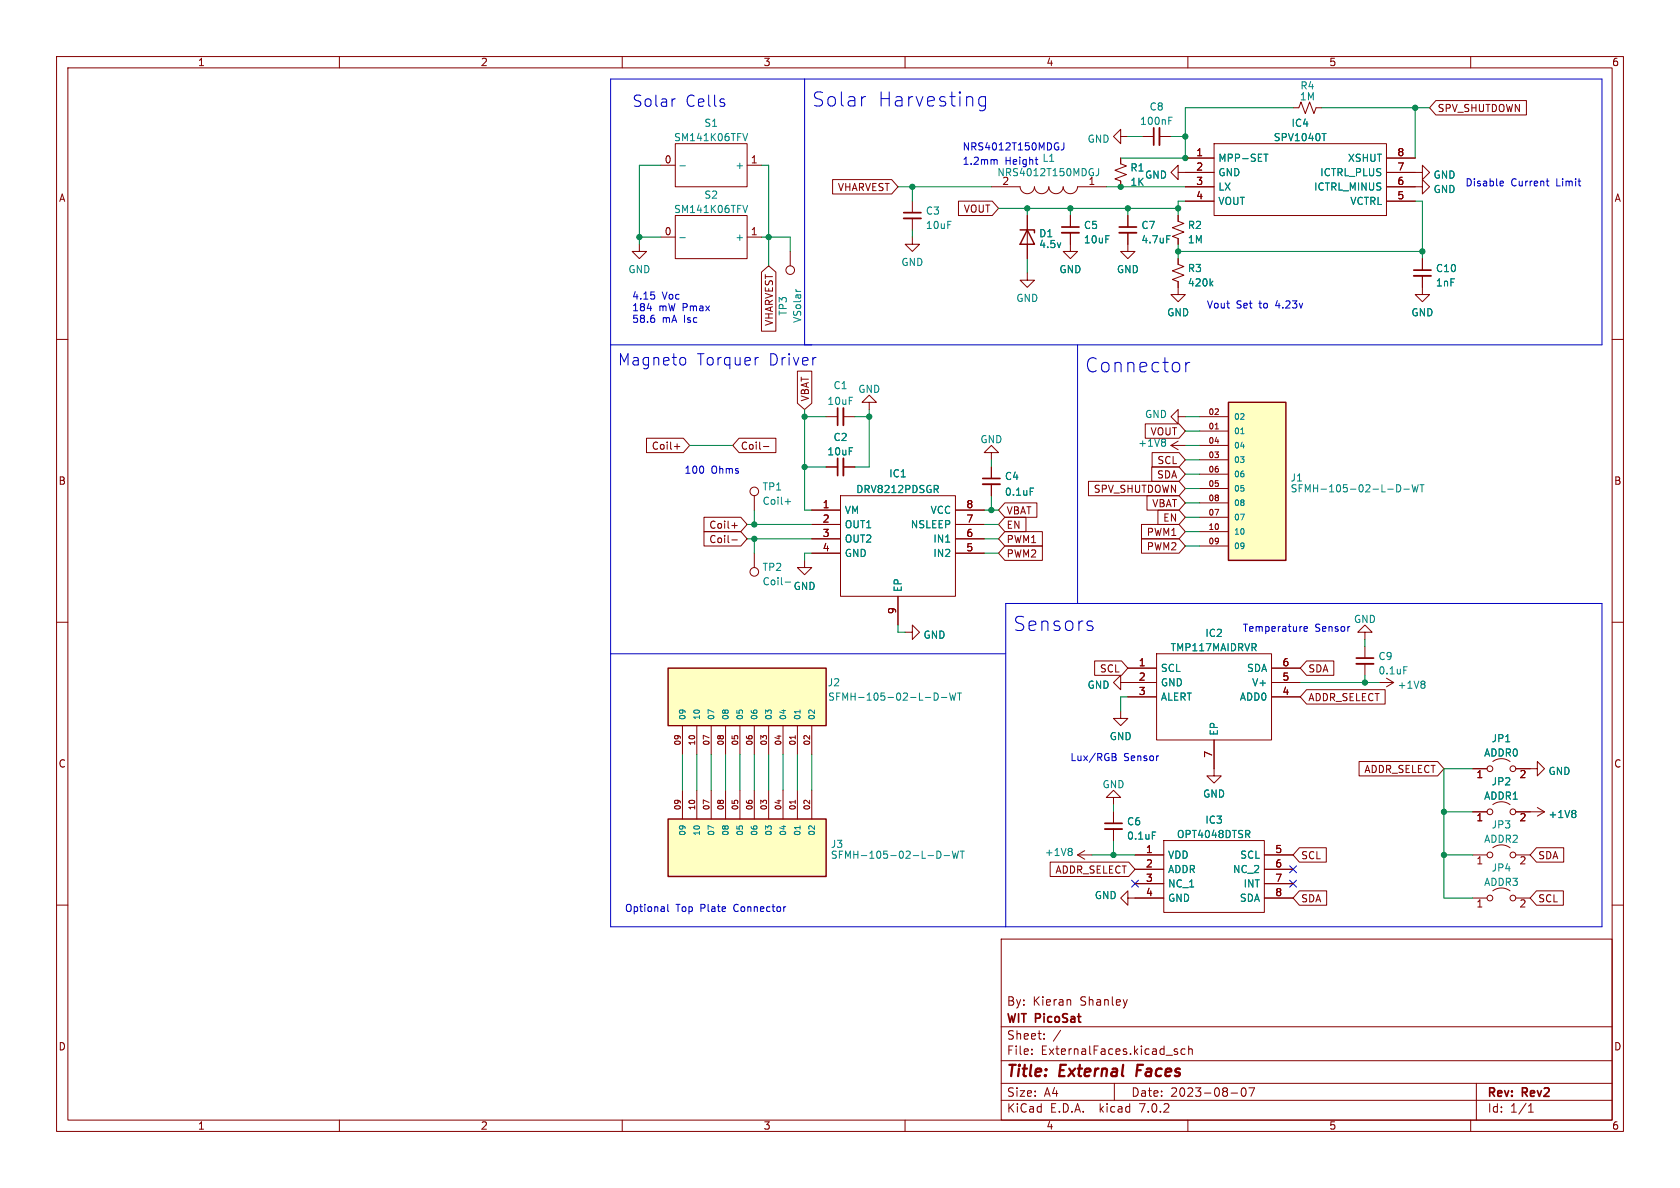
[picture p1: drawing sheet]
<svg xmlns="http://www.w3.org/2000/svg" width="297mm" height="210mm" viewBox="0 0 297 210" stroke-linecap="round" stroke-linejoin="round" font-family="sans-serif">
<g fill="none" stroke="#840000" stroke-width=".18">
<path d="M10 10h277v190h-277zM12 12h273v186h-273zM60 10v2M110 10v2M160 10v2M210 10v2M228.6 19.1h1l.4-1.1 .8 2.1 .7-2.1 .8 2.1 .4-1h1M253.8 17.8h16.1v2.5h-16.1l-1.1-1.2zM260 10v2M116.8 29.2h2.6M119.4 25.4h12.7v7.6h-12.7zM119.4 38.1h12.7v7.6h-12.7z"/>
<path d="M132.1 29.2h2.5M147.2 31.7h10.4l1.1 1.3-1.1 1.3h-10.4zM161.3 35.6v2M161.3 38.6v2M169.4 35.6h6l1.1 1.2-1.1 1.3h-6zM175.3 33h5a1.27 1.27 0 0 0 1.3 1.2 1.27 1.27 0 0 0 1.3-1.2 1.27 1.27 0 0 0 1.2 1.2 1.27 1.27 0 0 0 1.3-1.2 1.27 1.27 0 0 0 1.3 1.2 1.27 1.27 0 0 0 1.3-1.2 1.27 1.27 0 0 0 1.2 1.2 1.27 1.27 0 0 0 1.3-1.2h5.1M181.6 38.1v7.6M189.2 38.1v2M198.1 24.1v-1.2l-1.3 1.2 1.3 1.3v-1.3h1.3M198.1 27.9v1.1l1 .3-2 .8 2 .8-2 .7 1 .4v1M199.4 38.1v2M201.9 24.1h2.1"/>
<path d="M205 24.1h2M208.3 38.1v1l1 .4-2 .8 2 .7-2 .8 1 .4v1M208.3 30.5v-1.3l-1.3 1.3 1.3 1.3v-1.3h6.3M209.5 27.9h5.1M209.5 33h5.1M209.5 35.6h5.1M214.6 25.4h30.5v12.7h-30.5zM245.1 33h6.4v-1.2l1.2 1.2-1.2 1.3v-1.3M245.1 30.5h6.4v-1.3l1.2 1.3-1.2 1.3v-1.3M245.1 27.9h5.1M245.1 35.6h5.1M10 60h2"/>
<path d="M113 43.2v1.3h1.3l-1.3 1.2-1.2-1.2h1.2M116.8 41.9h2.6M132.1 41.9h2.5M134.6 48.1l1.3-1.1 1.3 1.1v10.4h-2.6zM139.7 44.5v2.5M161.3 41.9v1.3h1.3l-1.3 1.3-1.3-1.3h1.3M181.6 48.3v1.2h1.3l-1.3 1.3-1.3-1.3h1.3M189.2 41.1v3.4h1.3l-1.3 1.2-1.2-1.2h1.2M199.4 41.1v3.4h1.3l-1.3 1.2-1.3-1.2h1.3M208.3 45.7v1l1 .4-2 .8 2 .7-2 .8 1 .4v2.3h1.2l-1.2 1.2-1.3-1.2h1.3M251.5 48.8v3.3h1.2l-1.2 1.2-1.3-1.2h1.3M251.5 45.7v2.1"/>
<path d="M285 60h2M114.3 77.5h6.5l1.1 1.2-1.1 1.3h-6.5zM119.2 78.9h1M130.7 77.5h6.5v2.5h-6.5l-1.2-1.3zM135 78.9h.9M141 65.6h2.5v5.7l-1.3 1.1-1.2-1.1zM146 73.7h2.1M149.1 73.7h2M153.7 71.1h1.2l-1.2-1.2-1.3 1.2h1.3v1.3M202.5 74.9h5.9l1.1 1.3-1.1 1.3h-5.9zM207 78.7h2.5M207 78.7l1.3 .8"/>
<path d="M208.3 73.7v-1.3l-1.3 1.3 1.3 1.2v-1.2h1.2M208.3 78l-1.3 .7M212.1 76.2h5.1M212.1 73.7h5.1M212.1 78.7h5.1M214.8 75.8h.6M124.5 94h6.5l1.1 1.3-1.1 1.2h-6.5zM124.5 91.4h6.5l1.1 1.3-1.1 1.3h-6.5zM129.4 95.4h.9M129.4 92.9h.9M133.3 87.6v2.6M133.3 97.8v2.5"/>
<path d="M142.2 99.1v1.2h1.3l-1.3 1.3-1.2-1.3h1.2M143.5 90.2h5.1M143.5 92.7h5.1M143.5 95.3h5.1M143.5 97.8h5.1M146 82.6h2.1M148.6 87.6h20.3v17.8h-20.3zM149.1 82.6h2M168.9 90.2h5.1M168.9 92.7h5.1M168.9 95.3h5.1M168.9 97.8h5.1"/>
<path d="M175.3 80h1.2l-1.2-1.3-1.3 1.3h1.3v1.3M175.3 82.6v2M175.3 85.6v2M177.6 88.9h5.7v2.5h-5.7l-1.1-1.2zM177.6 94h6.7v2.5h-6.7l-1.1-1.2zM177.6 91.4h3.8v2.6h-3.8l-1.1-1.3zM177.6 96.5h6.7v2.6h-6.7l-1.1-1.3zM192.4 85.1h16l1.1 1.3-1.1 1.2h-16zM201.8 92.7h6.6l1.1 1.3-1.1 1.3h-6.6zM201.8 95.2h6.6l1.1 1.3-1.1 1.3h-6.6zM202.8 87.6h5.6l1.1 1.3-1.1 1.3h-5.6zM203.6 82.5h4.8l1.1 1.3-1.1 1.3h-4.8z"/>
<path d="M203.7 80h4.7l1.1 1.3-1.1 1.3h-4.7zM204.7 90.2h3.7l1.1 1.2-1.1 1.3h-3.7zM212.1 81.3h5.1M212.1 86.4h5.1M212.1 83.8h5.1M212.1 91.4h5.1M212.1 88.9h5.1M212.1 96.5h5.1M212.1 94h5.1M10 110h2M158.7 105.4v5.1M160 111.8h1.3v-1.3l1.3 1.3-1.3 1.2v-1.2"/>
<path d="M193.5 116.8h4.8l1.1 1.3-1.1 1.3h-4.8zM199.4 118.1h5.1M204.5 115.6h20.3v15.2h-20.3zM224.8 118.1h5.1M231 116.8h4.8v2.6h-4.8l-1.1-1.3zM241.3 111.8h1.3l-1.3-1.3-1.3 1.3h1.3v1.2M241.3 114.3v2M241.3 117.3v2.1M245.1 119.9l1.3 .8M285 110h2M120.6 128.3v5.1M120.6 139.7v5.1"/>
<path d="M123.2 128.3v5.1M123.2 139.7v5.1M125.7 128.3v5.1M125.7 139.7v5.1M128.3 128.3v5.1M128.3 139.7v5.1M130.8 128.3v5.1M130.8 139.7v5.1M133.3 128.3v5.1M133.3 139.7v5.1M135.9 128.3v5.1M135.9 139.7v5.1"/>
<path d="M138.4 128.3v5.1M138.4 139.7v5.1M140.6 130v.6M141 128.3v5.1M141 139.7v5.1M143.5 128.3v5.1M143.5 139.7v5.1M198.1 120.7v-1.3l-1.3 1.3 1.3 1.2v-1.2h6.4M198.1 125.7v1.3h1.3l-1.3 1.3-1.3-1.3h1.3M199.4 123.2h5.1M214.6 130.8v6.4h1.3l-1.3 1.2-1.2-1.2h1.2M224.8 120.7h5.1"/>
<path d="M224.8 123.2h5.1M231 121.9h13.9v2.6h-13.9l-1.1-1.3zM240.3 134.6h13.9l1.1 1.3-1.1 1.3h-13.9zM243.8 120.7h2.6M246.4 120.7l-1.3 .7M260.3 135.9h2.6M263.9 134.6a2.54 2.54 0 0 1 3.1 0M268 135.9h3.8v-1.3l1.2 1.3-1.2 1.3v-1.3M10 160h2M140.6 141.5v.5M185.7 152.4h13.8l1.2 1.3-1.2 1.2h-13.8zM190.5 151.1l1.3 .8"/>
<path d="M190.5 151.1h2.5M191.8 150.4l-1.3 .7M196.8 141h1.3l-1.3-1.3-1.2 1.3h1.2v1.2M196.8 143.5v2M196.8 146.6v2M199.4 158.8v-1.3l-1.3 1.3 1.3 1.2v-1.2h6.3M200.7 151.1h5M200.7 153.7h5M200.7 156.2h5M205.7 148.6h17.8v12.7h-17.8zM223.5 151.1h5.1M223.5 153.7h5.1"/>
<path d="M223.5 156.2h5.1M223.5 158.8h5.1M229.7 157.5h4.8v2.5h-4.8l-1.1-1.2zM229.7 149.9h4.8v2.5h-4.8l-1.1-1.3zM260.3 151.1h2.6M260.3 158.8h2.6M260.3 143.5h2.6M263.9 149.9a2.54 2.54 0 0 1 3.1 0M263.9 157.5a2.54 2.54 0 0 1 3.1 0M263.9 142.2a2.54 2.54 0 0 1 3.1 0M268 151.1h2.5M268 158.8h2.5"/>
<path d="M268 143.5h5M271.6 149.9h4.8v2.5h-4.8l-1.1-1.3zM271.6 157.5h4.8v2.5h-4.8l-1.1-1.2zM271.8 142.7l1.2 .8M273 143.5l-1.2 .8M285 160h2M177 166h108v32h-108zM189.1 176.7l.2 .2v.8M199.3 176.7l-.4 1M60 198v2M110 198v2M160 198v2"/>
<path d="M177 194.5h108M177 191.5h108M177 187.5h108M177 181.5h108M182.4 186.3v.1M182.4 185.5v.1M184.6 183.6v.1M184.6 182.8v.1M197 191.5v3M207.8 185.9l.3 .1 .1 .2-.2 .2h-.3M207.8 185.4l.3 .1M209.5 185.5l-.4-.1-.3 .3v.4l.1 .2h.6"/>
<path d="M210 198v2M210.1 185.5l.3-.1 .3 .1 .1 .9M210.1 184.9v1.5M217.6 193.2h1.2M219.6 192.4l.2-.1a.81 .81 0 0 1 .6 .6 .81 .81 0 0 1-.3 .8l-.2 .1a.81 .81 0 0 1-.6-.6 .81 .81 0 0 1 .3-.8zM220.8 192.3h1l-.7 1.5M260 198v2M261 191.5v6.5M270.2 196.6h.9M270.2 195.5l.4-.4v1.5"/>
<circle cx="139.7" cy="47.8" r=".76"/>
<circle cx="133.3" cy="86.9" r=".76"/>
<circle cx="133.3" cy="101.1" r=".76"/>
<circle cx="263.4" cy="135.9" r=".51"/>
<circle cx="267.5" cy="135.9" r=".51"/>
<circle cx="263.4" cy="151.1" r=".51"/>
<circle cx="263.4" cy="158.8" r=".51"/>
<circle cx="263.4" cy="143.5" r=".51"/>
<circle cx="267.5" cy="143.5" r=".51"/>
<circle cx="267.5" cy="151.1" r=".51"/>
<circle cx="267.5" cy="158.8" r=".51"/>
</g>
<g fill="#ffffc2" stroke="#ffffc2" stroke-width=".18">
<path d="M118.1 118.1h27.9v10.2h-27.9z"/>
<path d="M217.2 71.1h10.1v28h-10.1z"/>
<path d="M118.1 144.8h27.9v10.1h-27.9z"/>
</g>
<path d="M180.3 40.6h2.6v.5M181.6 40.6l1.3 2.6h-2.6zM217.2 71.1h10.1v28h-10.1zM118.1 118.1h27.9v10.2h-27.9zM118.1 144.8h27.9v10.1h-27.9z" fill="none" stroke="#840000" stroke-width=".25"/>
<g fill="none" stroke="#008484" stroke-width=".18">
<path d="M120.2 29.3h1M132.2 23.6l-.5 1.3M132.2 36.3l-.5 1.3M194.2 29.8v.9a.41 .41 0 0 1-.5 .4M206.6 20.7h.6M223.4 27.3h.8M233.7 23.6h.7M120.2 42h1M140.7 51.2v.1M206.3 41.7h.6M214.1 50.1l.3 .4M214.4 49.7l-.5 .5"/>
<path d="M206 77.7l.1 .2-.3 .3 .3 .2v.3l-.3 .2M138.8 88.7h1M165.5 86.5l.4 .6M165.8 85.9l.1 .1-.1 .4M167.2 95.8h.7M182.1 86.3h.6M246.9 85.7a.64 .64 0 0 1 .7 .6 .64 .64 0 0 1-.7 .7zM248.2 86.5h.9M249.6 85.7l.3 1.3 .3-1 .2 1 .3-1.3M251 85.7h.7M251.4 85.7v1.3M138.8 102.9h1"/>
<path d="M248.2 117.9h.6M165.1 122.5a.64 .64 0 0 1 .8 .6 .64 .64 0 0 1-.8 .7zM166.4 123.3h1M167.9 122.5l.3 1.3 .2-.9 .3 .9 .3-1.3M169.3 122.5h.7M169.6 122.5v1.3M251.7 120.4l.2 .2-.2 .3 .2 .3v.2l-.2 .3M141.4 146v.6M165.6 150.5a.64 .64 0 0 1 .8 .6 .64 .64 0 0 1-.8 .6zM166.9 151.2h1M168.4 150.5l.3 1.2 .2-.9 .2 .9 .3-1.2M169.7 150.5h.8"/>
<path d="M170.1 150.5v1.2M189.3 150l.3 .2-.3 .3 .3 .3v.2l-.3 .2M203.7 147.1h.6M220.5 147.5l.4 .6M220.9 146.9v.4M278.4 143.3l.2 .2-.2 .3 .2 .2v.3l-.2 .2"/>
</g>
<path d="M159.8 38.6h3M205 22.6v3.1M187.7 41.1h3.1M197.9 41.1h3M249.9 48.8h3.1M149.1 72.1v3.1M149.1 81v3.1M173.7 85.6h3.1M239.8 117.3h3M195.3 146.6h3.1" fill="none" stroke="#840000" stroke-width=".33"/>
<path d="M159.8 37.6h3M204 22.6v3.1M187.7 40.1h3.1M197.9 40.1h3M249.9 47.8h3.1M148.1 72.1v3.1M148.1 81v3.1M173.7 84.6h3.1M239.8 116.3h3M195.3 145.5h3.1" fill="none" stroke="#840000" stroke-width=".3"/>
<g fill="none" stroke="#0000c2" stroke-width=".18">
<path d="M119.2 17.5h.2M128 18.2l.1 .2-.1 .3M142.2 14v47M152.8 17.1h.2M174.2 17.2l-.7-.1-.5 .5v.7l.3 .3 .2 .1 .7-.1M174.2 17.1v2a.68 .68 0 0 1-1 .4M175.9 28.2l.4 .2v.7M183 28.2h.5M183.4 29.1h.1M188.1 25.2v1a.41 .41 0 0 1-.5 .3M265.4 32l.3 .1 .1 .2-.6 .1M265.7 32.8l-.3 .1"/>
<path d="M273.4 32h.4M273.6 32.8l.2 .1M115.7 52.2v.6M107.9 61h175.3v-47h-175.3v149.8h175.3v-57.1h-105.4v57.1M120.8 63.2l.4 .4v.5l-.4 .4M134.1 63.2l-.4 .1M144.1 63.2h.2M190.5 61v45.7M209.6 64.1v1.6M210.3 64.1a.64 .64 0 0 0-.7 .4M124.3 82.6v.8M107.9 115.6h69.9"/>
<path d="M192.9 110.6l.3 .4-.1 .3-.2 .2M192.9 109.8l.2 .1M230.5 111.2l.6-.1v-.3h-.4l-.2 .1 .1 .6h.5M196.6 133.2l.6 .1 .1 .3-.3 .2M196.6 133.8h.4M197 133.8l.3 .2v.3l-.7 .2M118 159.9v1.1l.2 .1M138.9 160.3l-.3 .1"/>
</g>
<g fill="none" stroke="#008400" stroke-width=".18">
<path d="M228.6 19.1h-19.1v8.8h-11.4M233.7 19.1h19M250.2 19.1v8.8M116.8 29.2h-3.8v14M134.6 29.2h1.3v17.8M158.7 33h16.6M161.3 33v2.6M176.5 36.8h31.8M181.6 36.8v1.3M189.2 36.8v1.3M195.6 33h13.9M199.4 24.1h2.5"/>
<path d="M199.4 36.8v1.3M207 24.1h2.5M209.5 35.6h-1.2v2.5M250.2 35.6h1.3v10.1M113 41.9h3.8M134.6 41.9h5.1v2.6M161.3 40.6v1.3M181.6 45.7v2.6M208.3 43.2v2.5M208.3 44.5h43.2M121.9 78.7h7.6M142.2 72.4v17.8h1.3"/>
<path d="M142.2 73.7h3.8M151.1 73.7h2.6M153.7 72.4v10.2h-2.6M209.5 73.7h2.6M209.5 78.7h2.6M209.5 76.2h2.6M132.1 95.3h11.4M132.1 92.7h11.4M133.3 90.2v2.5M133.3 95.3v2.5M142.2 82.6h3.8M143.5 97.8h-1.3v1.3"/>
<path d="M174 90.2h2.5M174 97.8h2.5M174 95.3h2.5M174 92.7h2.5M175.3 81.3v1.3M175.3 87.6v2.6M209.5 81.3h2.6M209.5 83.8h2.6M209.5 88.9h2.6M209.5 94h2.6M209.5 91.4h2.6M209.5 96.5h2.6"/>
<path d="M209.5 86.4h2.6M158.7 110.5v1.3h1.3M241.3 113v1.3M241.3 119.4v1.3M120.6 133.4v6.3M123.2 133.4v6.3M125.7 133.4v6.3M128.3 133.4v6.3M130.8 133.4v6.3M133.3 133.4v6.3M135.9 133.4v6.3M138.4 133.4v6.3"/>
<path d="M141 133.4v6.3M143.5 133.4v6.3M199.4 123.2h-1.3v2.5M229.9 120.7h13.9M260.3 135.9h-5v22.9h5M193 151.1h7.7M196.8 142.2v1.3M196.8 148.6v2.5M255.3 151.1h5M255.3 143.5h5"/>
</g>
<path d="M200.1 155.6l1.2 1.2M201.3 155.6l-1.2 1.2M228 155.6l1.2 1.2M228 153.1l1.2 1.2M229.2 155.6l-1.2 1.2M229.2 153.1l-1.2 1.2" fill="none" stroke="#000084" stroke-width=".18"/>
<g fill="#008400" stroke="#008400" stroke-width=".18">
<circle cx="196.8" cy="151.1" r=".46"/>
<circle cx="153.7" cy="73.7" r=".46"/>
<circle cx="175.3" cy="90.2" r=".46"/>
<circle cx="135.9" cy="41.9" r=".46"/>
<circle cx="142.2" cy="73.7" r=".46"/>
<circle cx="113" cy="41.9" r=".46"/>
<circle cx="189.2" cy="36.8" r=".46"/>
<circle cx="181.6" cy="36.8" r=".46"/>
<circle cx="199.4" cy="36.8" r=".46"/>
<circle cx="198.1" cy="33" r=".46"/>
<circle cx="208.3" cy="36.8" r=".46"/>
<circle cx="142.2" cy="82.6" r=".46"/>
<circle cx="133.3" cy="92.7" r=".46"/>
<circle cx="133.3" cy="95.3" r=".46"/>
<circle cx="255.3" cy="151.1" r=".46"/>
<circle cx="241.3" cy="120.7" r=".46"/>
<circle cx="255.3" cy="143.5" r=".46"/>
<circle cx="251.5" cy="44.5" r=".46"/>
<circle cx="208.3" cy="44.5" r=".46"/>
<circle cx="250.2" cy="19.1" r=".46"/>
<circle cx="209.5" cy="27.9" r=".46"/>
<circle cx="209.5" cy="24.1" r=".46"/>
<circle cx="161.3" cy="33" r=".46"/>
</g>
<g font-size="3.5" fill="#0000c2">
<text x="143.5" y="19.1">Solar</text>
<text x="155.1" y="19.1">Harvesting</text>
<text x="191.8" y="66">Connector</text>
<text x="179.1" y="111.8">Sensors</text>
</g>
<g font-size="2.8" fill="#0000c2">
<text x="111.8" y="19.1">Solar</text>
<text x="121.1" y="19.1">Cells</text>
<text x="109.2" y="64.8">Magneto</text>
<text x="123.1" y="64.8">Torquer</text>
<text x="135.8" y="64.8">Driver</text>
</g>
<g font-size="2.8" fill="#840000">
<text x="178" y="190.8">Title:</text>
<text x="187.4" y="190.8">External</text>
<text x="201.6" y="190.8">Faces</text>
</g>
<g font-size="2.1" fill="#840000">
<text x="178" y="177.9">By:</text>
<text x="182.6" y="177.9">Kieran</text>
<text x="191" y="177.9">Shanley</text>
<text x="178" y="183.9">Sheet:</text>
<text x="178" y="181.1">WIT PicoSat</text>
<text x="186.2" y="183.9">/</text>
<text x="178" y="186.6">File:</text>
<text x="184" y="186.6">ExternalFaces.kicad_sch</text>
<text x="178" y="196.8">KiCad</text>
<text x="178" y="194">Size:</text>
<text x="184.6" y="194">A4</text>
<text x="185.7" y="196.8">E.D.A.</text>
<text x="194.4" y="196.8">kicad</text>
<text x="200" y="194">Date:</text>
<text x="201.5" y="196.8">7.0.2</text>
<text x="206.9" y="194">2023-08-07</text>
<text x="263" y="194.2">Rev:</text>
<text x="263" y="196.8">Id:</text>
<text x="267" y="196.8">1/1</text>
<text x="269.2" y="194.2">Rev2</text>
</g>
<g font-size="1.8" fill="#840000">
<text x="35" y="11.8">1</text>
<text x="85" y="11.8">2</text>
<text x="135" y="11.8">3</text>
<text x="185" y="11.8">4</text>
<text x="235" y="11.8">5</text>
<text x="285" y="11.8">6</text>
<text x="254.2" y="20">SPV_SHUTDOWN</text>
<text x="117.4" y="29">0</text>
<text x="132.7" y="29">1</text>
<text x="211.4" y="27.7">1</text>
<text x="247" y="27.7">8</text>
<text x="10.4" y="35.8">A</text>
<text x="148" y="33.9">VHARVEST</text>
<text x="177.1" y="32.8">2</text>
<text x="211.4" y="30.2">2</text>
<text x="211.4" y="32.8">3</text>
<text x="211.4" y="35.3">4</text>
<text x="247" y="35.3">5</text>
<text x="247" y="32.8">6</text>
<text x="247" y="30.2">7</text>
<text x="285.4" y="35.8">A</text>
<text x="117.4" y="41.7">0</text>
<text x="132.7" y="41.7">1</text>
<text x="170.3" y="37.7">VOUT</text>
<text x="136.8" y="57.7" transform="rotate(-90 136.8 57.7)">VHARVEST</text>
<text x="143.2" y="71" transform="rotate(-90 143.2 71)">VBAT</text>
<text x="203.3" y="77.1">VOUT</text>
<text x="115.1" y="79.7">Coil+</text>
<text x="131" y="79.7">Coil-</text>
<text x="204.5" y="82.2">SCL</text>
<text x="10.3" y="85.8">B</text>
<text x="145.4" y="89.9">1</text>
<text x="170.8" y="89.9">8</text>
<text x="193.2" y="87.3">SPV_SHUTDOWN</text>
<text x="203.6" y="89.8">VBAT</text>
<text x="204.4" y="84.7">SDA</text>
<text x="285.3" y="85.8">B</text>
<text x="125.3" y="93.6">Coil+</text>
<text x="145.4" y="92.5">2</text>
<text x="145.4" y="95">3</text>
<text x="170.8" y="95">6</text>
<text x="170.8" y="92.5">7</text>
<text x="178" y="91.1">VBAT</text>
<text x="178" y="93.6">EN</text>
<text x="202.6" y="94.9">PWM1</text>
<text x="205.5" y="92.4">EN</text>
<text x="125.3" y="96.2">Coil-</text>
<text x="145.4" y="97.5">4</text>
<text x="170.8" y="97.5">5</text>
<text x="178" y="96.2">PWM1</text>
<text x="178" y="98.7">PWM2</text>
<text x="202.6" y="97.4">PWM2</text>
<text x="158.5" y="108.6" transform="rotate(-90 158.5 108.6)">9</text>
<text x="194.3" y="119">SCL</text>
<text x="201.3" y="117.9">1</text>
<text x="226.7" y="117.9">6</text>
<text x="231.3" y="119">SDA</text>
<text x="201.3" y="120.4">2</text>
<text x="201.3" y="122.9">3</text>
<text x="226.7" y="122.9">4</text>
<text x="226.7" y="120.4">5</text>
<text x="231.3" y="124.1">ADDR_SELECT</text>
<text x="10.3" y="135.8">C</text>
<text x="214.4" y="134" transform="rotate(-90 214.4 134)">7</text>
<text x="241.1" y="136.8">ADDR_SELECT</text>
<text x="261" y="137.8">1</text>
<text x="268.6" y="137.8">2</text>
<text x="285.3" y="135.8">C</text>
<text x="261" y="145.4">1</text>
<text x="268.6" y="145.4">2</text>
<text x="186.5" y="154.6">ADDR_SELECT</text>
<text x="202.5" y="150.9">1</text>
<text x="202.5" y="153.4">2</text>
<text x="202.5" y="156">3</text>
<text x="225.4" y="150.9">5</text>
<text x="225.4" y="153.4">6</text>
<text x="225.4" y="156">7</text>
<text x="230" y="152">SCL</text>
<text x="261" y="153">1</text>
<text x="268.6" y="153">2</text>
<text x="271.9" y="152">SDA</text>
<text x="202.5" y="158.5">4</text>
<text x="225.4" y="158.5">8</text>
<text x="230" y="159.7">SDA</text>
<text x="261" y="160.7">1</text>
<text x="268.6" y="160.7">2</text>
<text x="271.9" y="159.7">SCL</text>
<text x="10.3" y="185.8">D</text>
<text x="285.3" y="185.8">D</text>
<text x="35" y="199.8">1</text>
<text x="85" y="199.8">2</text>
<text x="135" y="199.8">3</text>
<text x="185" y="199.8">4</text>
<text x="235" y="199.8">5</text>
<text x="285" y="199.8">6</text>
</g>
<g font-size="1.8" fill="#008484">
<text x="229.7" y="17.9">1M</text>
<text x="229.8" y="16">R4</text>
<text x="124.5" y="22.6">S1</text>
<text x="201.5" y="22.2">100nF</text>
<text x="203.2" y="19.7">C8</text>
<text x="228.3" y="22.6">IC4</text>
<text x="119.1" y="25.1">SM141K06TFV</text>
<text x="184.2" y="28.8">L1</text>
<text x="192.2" y="25.4">GND</text>
<text x="215.4" y="28.8">MPP-SET</text>
<text x="225.1" y="25.1">SPV1040T</text>
<text x="238.2" y="28.8">XSHUT</text>
<text x="124.5" y="35.3">S2</text>
<text x="129.9" y="30">+</text>
<text x="176.3" y="31.3">NRS4012T150MDGJ</text>
<text x="192.4" y="32.8">1</text>
<text x="199.8" y="30.5">R1</text>
<text x="199.8" y="33">1K</text>
<text x="202.4" y="31.7">GND</text>
<text x="215.4" y="31.3">GND</text>
<text x="215.4" y="33.8">LX</text>
<text x="232.2" y="33.8">ICTRL_MINUS</text>
<text x="233.3" y="31.3">ICTRL_PLUS</text>
<text x="253.4" y="34.3">GND</text>
<text x="253.4" y="31.7">GND</text>
<text x="119.1" y="37.8">SM141K06TFV</text>
<text x="163.6" y="38.1">C3</text>
<text x="163.6" y="40.6">10uF</text>
<text x="191.6" y="40.6">C5</text>
<text x="201.7" y="40.6">C7</text>
<text x="209.9" y="40.6">R2</text>
<text x="215.4" y="36.4">VOUT</text>
<text x="238.6" y="36.4">VCTRL</text>
<text x="129.9" y="42.7">+</text>
<text x="159.3" y="47.2">GND</text>
<text x="183.6" y="42.1">D1</text>
<text x="183.6" y="44">4.5v</text>
<text x="191.6" y="43.2">10uF</text>
<text x="201.7" y="43.2">4.7uF</text>
<text x="209.9" y="43.2">1M</text>
<text x="111" y="48.4">GND</text>
<text x="179.6" y="53.5">GND</text>
<text x="187.2" y="48.4">GND</text>
<text x="197.4" y="48.4">GND</text>
<text x="209.9" y="48.3">R3</text>
<text x="209.9" y="50.8">420k</text>
<text x="253.8" y="48.3">C10</text>
<text x="253.8" y="50.8">1nF</text>
<text x="139.3" y="55.9" transform="rotate(-90 139.3 55.9)">TP3</text>
<text x="141.8" y="57.1" transform="rotate(-90 141.8 57.1)">VSolar</text>
<text x="206.3" y="56.1">GND</text>
<text x="249.5" y="56.1">GND</text>
<text x="146.2" y="71.7">10uF</text>
<text x="147.3" y="69">C1</text>
<text x="151.7" y="69.6">GND</text>
<text x="202.4" y="74.1">GND</text>
<text x="146.2" y="80.7">10uF</text>
<text x="147.3" y="78.1">C2</text>
<text x="173.3" y="78.5">GND</text>
<text x="201.2" y="79.1">+1V8</text>
<text x="134.8" y="86.9">TP1</text>
<text x="134.8" y="89.4">Coil+</text>
<text x="151.3" y="87.3">DRV8212PDSGR</text>
<text x="157.1" y="84.5">IC1</text>
<text x="177.6" y="85">C4</text>
<text x="177.6" y="87.8">0.1uF</text>
<text x="228.1" y="85.3">J1</text>
<text x="228.1" y="87.2">SFMH-105-02-L-D-WT</text>
<text x="149.4" y="91">VM</text>
<text x="149.4" y="93.5">OUT1</text>
<text x="160.9" y="93.5">NSLEEP</text>
<text x="164.4" y="91">VCC</text>
<text x="134.8" y="101.1">TP2</text>
<text x="149.4" y="96.1">OUT2</text>
<text x="149.4" y="98.6">GND</text>
<text x="164.9" y="98.6">IN2</text>
<text x="164.9" y="96.1">IN1</text>
<text x="134.8" y="103.6">Coil-</text>
<text x="140.2" y="104.4">GND</text>
<text x="159.6" y="104.6" transform="rotate(-90 159.6 104.6)">EP</text>
<text x="163.2" y="113.1">GND</text>
<text x="213" y="112.7">IC2</text>
<text x="239.3" y="110.3">GND</text>
<text x="205.2" y="118.9">SCL</text>
<text x="206.9" y="115.3">TMP117MAIDRVR</text>
<text x="220.3" y="118.9">SDA</text>
<text x="243.6" y="116.8">C9</text>
<text x="243.6" y="119.4">0.1uF</text>
<text x="146.3" y="121.5">J2</text>
<text x="146.3" y="124">SFMH-105-02-L-D-WT</text>
<text x="192.2" y="121.9">GND</text>
<text x="205.2" y="121.5">GND</text>
<text x="205.2" y="124">ALERT</text>
<text x="219.1" y="124">ADD0</text>
<text x="221.2" y="121.5">V+</text>
<text x="247" y="121.9">+1V8</text>
<text x="196.1" y="131">GND</text>
<text x="215.5" y="130" transform="rotate(-90 215.5 130)">EP</text>
<text x="263.6" y="131.4">JP1</text>
<text x="262.3" y="133.9">ADDR0</text>
<text x="273.7" y="137.1">GND</text>
<text x="194.9" y="139.5">GND</text>
<text x="212.6" y="141.2">GND</text>
<text x="262.3" y="141.5">ADDR1</text>
<text x="263.6" y="139">JP2</text>
<text x="199.2" y="146">C6</text>
<text x="199.2" y="148.6">0.1uF</text>
<text x="208" y="148.3">OPT4048DTSR</text>
<text x="213" y="145.8">IC3</text>
<text x="262.3" y="149.1">ADDR2</text>
<text x="263.6" y="146.6">JP3</text>
<text x="273.7" y="144.8">+1V8</text>
<text x="146.8" y="150">J3</text>
<text x="146.8" y="152">SFMH-105-02-L-D-WT</text>
<text x="184.7" y="151.5">+1V8</text>
<text x="206.5" y="152">VDD</text>
<text x="206.5" y="154.5">ADDR</text>
<text x="217.9" y="154.5">NC_2</text>
<text x="219.1" y="152">SCL</text>
<text x="263.6" y="154.2">JP4</text>
<text x="193.5" y="159.1">GND</text>
<text x="206.5" y="157">NC_1</text>
<text x="206.5" y="159.6">GND</text>
<text x="219.1" y="159.6">SDA</text>
<text x="219.7" y="157">INT</text>
<text x="262.3" y="156.8">ADDR3</text>
</g>
<g font-size="1.8" fill="#0000c2">
<text x="170.2" y="26.7">NRS4012T150MDGJ</text>
<text x="170.2" y="29.2">1.2mm</text>
<text x="177.7" y="29.2">Height</text>
<text x="259.1" y="33">Disable</text>
<text x="267.1" y="33">Current</text>
<text x="275.2" y="33">Limit</text>
<text x="111.8" y="53">4.15</text>
<text x="117.1" y="53">Voc</text>
<text x="111.8" y="55.1">184</text>
<text x="111.8" y="57.2">58.6</text>
<text x="116.5" y="55.1">mW Pmax</text>
<text x="117.1" y="57.2">mA Isc</text>
<text x="213.4" y="54.6">Vout</text>
<text x="218.6" y="54.6">Set</text>
<text x="222.7" y="54.6">to</text>
<text x="225.7" y="54.6">4.23v</text>
<text x="120.9" y="83.8">100</text>
<text x="125.6" y="83.8">Ohms</text>
<text x="219.7" y="111.8">Temperature</text>
<text x="232.5" y="111.8">Sensor</text>
<text x="189.2" y="134.6">Lux/RGB</text>
<text x="198.7" y="134.6">Sensor</text>
<text x="110.5" y="161.3">Optional</text>
<text x="119.5" y="161.3">Top</text>
<text x="123.9" y="161.3">Plate</text>
<text x="129.9" y="161.3">Connector</text>
</g>
<g font-size="1.4" fill="#840000">
<text x="213.6" y="75.9">01</text>
<text x="213.6" y="73.4">02</text>
<text x="213.6" y="81">03</text>
<text x="213.6" y="78.5">04</text>
<text x="213.6" y="83.6">06</text>
<text x="213.6" y="86.1">05</text>
<text x="213.6" y="88.6">08</text>
<text x="213.6" y="91.2">07</text>
<text x="213.6" y="93.7">10</text>
<text x="213.6" y="96.3">09</text>
<text x="120.4" y="131.9" transform="rotate(-90 120.4 131.9)">09</text>
<text x="122.9" y="131.9" transform="rotate(-90 122.9 131.9)">10</text>
<text x="125.5" y="131.9" transform="rotate(-90 125.5 131.9)">07</text>
<text x="128" y="131.9" transform="rotate(-90 128 131.9)">08</text>
<text x="130.6" y="131.9" transform="rotate(-90 130.6 131.9)">05</text>
<text x="133.1" y="131.9" transform="rotate(-90 133.1 131.9)">06</text>
<text x="135.6" y="131.9" transform="rotate(-90 135.6 131.9)">03</text>
<text x="138.2" y="131.9" transform="rotate(-90 138.2 131.9)">04</text>
<text x="140.7" y="131.9" transform="rotate(-90 140.7 131.9)">01</text>
<text x="143.3" y="131.9" transform="rotate(-90 143.3 131.9)">02</text>
<text x="120.4" y="143.3" transform="rotate(-90 120.4 143.3)">09</text>
<text x="122.9" y="143.3" transform="rotate(-90 122.9 143.3)">10</text>
<text x="125.5" y="143.3" transform="rotate(-90 125.5 143.3)">07</text>
<text x="128" y="143.3" transform="rotate(-90 128 143.3)">08</text>
<text x="130.6" y="143.3" transform="rotate(-90 130.6 143.3)">05</text>
<text x="133.1" y="143.3" transform="rotate(-90 133.1 143.3)">06</text>
<text x="135.6" y="143.3" transform="rotate(-90 135.6 143.3)">03</text>
<text x="138.2" y="143.3" transform="rotate(-90 138.2 143.3)">04</text>
<text x="140.7" y="143.3" transform="rotate(-90 140.7 143.3)">01</text>
<text x="143.3" y="143.3" transform="rotate(-90 143.3 143.3)">02</text>
</g>
<g font-size="1.4" fill="#008484">
<text x="218.2" y="76.9">01</text>
<text x="218.2" y="74.4">02</text>
<text x="218.2" y="82">03</text>
<text x="218.2" y="79.4">04</text>
<text x="218.2" y="87.1">05</text>
<text x="218.2" y="84.5">06</text>
<text x="218.2" y="89.6">08</text>
<text x="218.2" y="92.1">07</text>
<text x="218.2" y="94.7">10</text>
<text x="218.2" y="97.2">09</text>
<text x="121.3" y="127.3" transform="rotate(-90 121.3 127.3)">09</text>
<text x="123.9" y="127.3" transform="rotate(-90 123.9 127.3)">10</text>
<text x="126.4" y="127.3" transform="rotate(-90 126.4 127.3)">07</text>
<text x="129" y="127.3" transform="rotate(-90 129 127.3)">08</text>
<text x="131.5" y="127.3" transform="rotate(-90 131.5 127.3)">05</text>
<text x="134" y="127.3" transform="rotate(-90 134 127.3)">06</text>
<text x="136.6" y="127.3" transform="rotate(-90 136.6 127.3)">03</text>
<text x="139.1" y="127.3" transform="rotate(-90 139.1 127.3)">04</text>
<text x="141.7" y="127.3" transform="rotate(-90 141.7 127.3)">01</text>
<text x="144.2" y="127.3" transform="rotate(-90 144.2 127.3)">02</text>
<text x="121.3" y="147.9" transform="rotate(-90 121.3 147.9)">09</text>
<text x="123.9" y="147.9" transform="rotate(-90 123.9 147.9)">10</text>
<text x="126.4" y="147.9" transform="rotate(-90 126.4 147.9)">07</text>
<text x="129" y="147.9" transform="rotate(-90 129 147.9)">08</text>
<text x="131.5" y="147.9" transform="rotate(-90 131.5 147.9)">05</text>
<text x="134" y="147.9" transform="rotate(-90 134 147.9)">06</text>
<text x="136.6" y="147.9" transform="rotate(-90 136.6 147.9)">03</text>
<text x="139.1" y="147.9" transform="rotate(-90 139.1 147.9)">04</text>
<text x="141.7" y="147.9" transform="rotate(-90 141.7 147.9)">01</text>
<text x="144.2" y="147.9" transform="rotate(-90 144.2 147.9)">02</text>
</g>
</svg>
